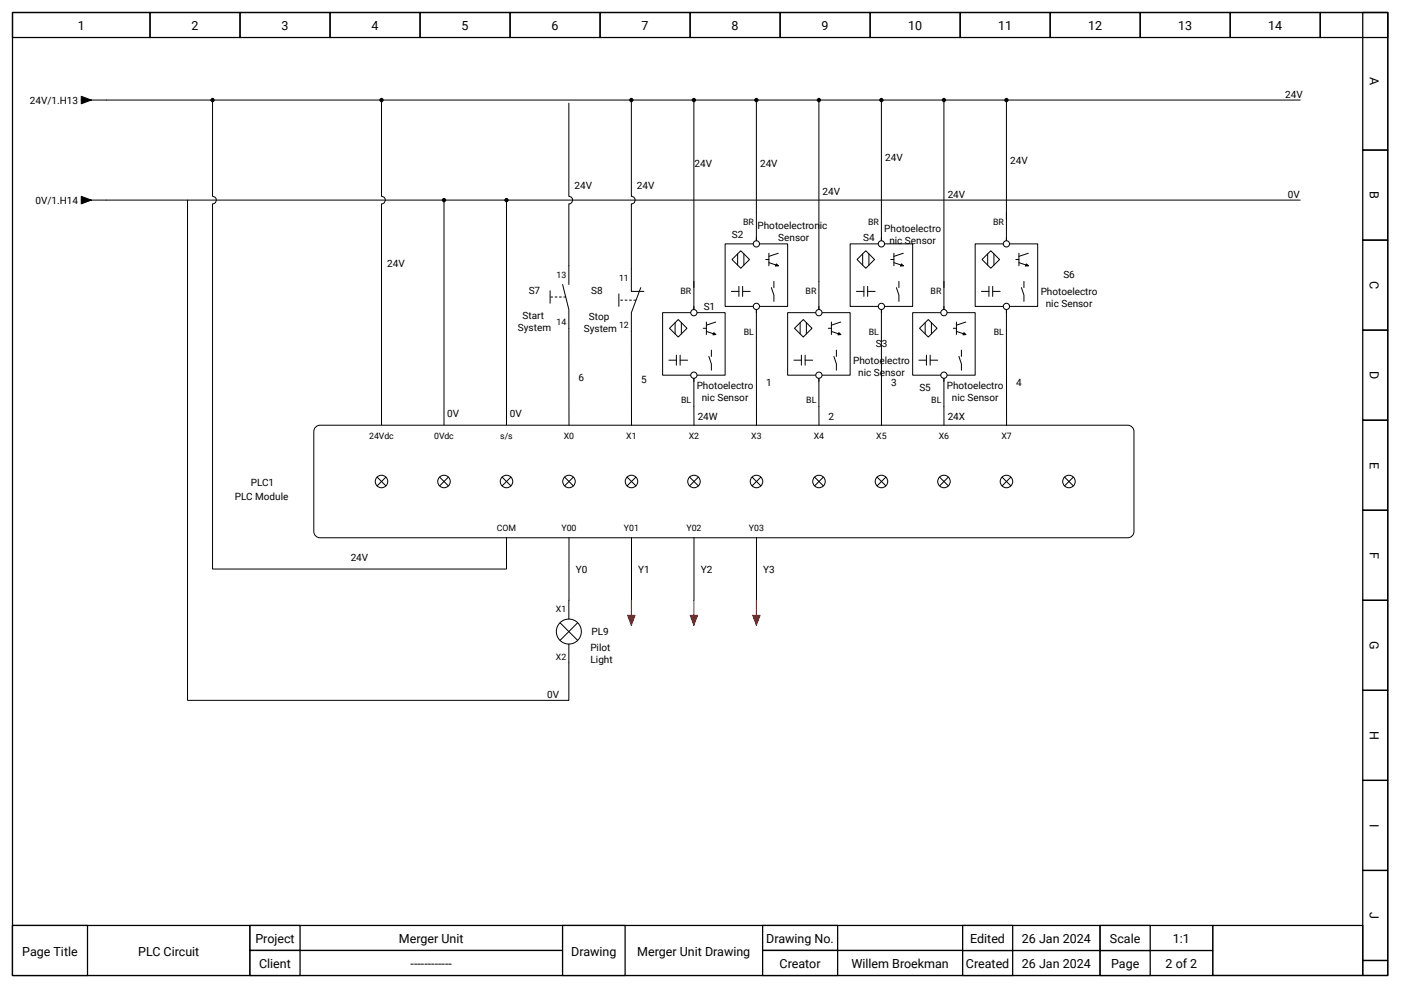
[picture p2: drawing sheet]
<svg xmlns="http://www.w3.org/2000/svg" width="297mm" height="210mm" viewBox="0 0 297 210" stroke-linecap="round" stroke-linejoin="round" font-family="sans-serif">
<path d="M256.6 195.8h31.8v10.6h-31.8z" fill-rule="evenodd" fill="#fff" stroke="#000" stroke-width=".26"/>
<g fill="none" stroke="#000" stroke-width=".26">
<path d="M2.6 2.6h291.1v203.8h-291.1zM2.6 2.6h29.1v5.3h-29.1zM31.7 2.6h19.1v5.3h-19.1zM50.8 2.6h19v5.3h-19zM69.8 2.6h19.1v5.3h-19.1zM88.9 2.6h19v5.3h-19zM107.9 2.6h19.1v5.3h-19.1zM127 2.6h19v5.3h-19zM146 2.6h19.1v5.3h-19.1zM165.1 2.6h19v5.3h-19zM184.1 2.6h19.1v5.3h-19.1zM203.2 2.6h19v5.3h-19z"/>
<path d="M222.2 2.6h19.1v5.3h-19.1zM241.3 2.6h19v5.3h-19zM260.3 2.6h19.1v5.3h-19.1zM279.4 2.6h14.3v5.3h-14.3zM288.4 2.6h5.3v29.1h-5.3zM288.4 31.7h5.3v19.1h-5.3zM288.4 50.8h5.3v19h-5.3zM288.4 69.8h5.3v19.1h-5.3zM288.4 88.9h5.3v19h-5.3zM288.4 107.9h5.3v19.1h-5.3zM288.4 127h5.3v19h-5.3zM288.4 146h5.3v19.1h-5.3z"/>
<path d="M288.4 165.1h5.3v19h-5.3zM288.4 184.1h5.3v19.1h-5.3zM288.4 203.2h5.3v3.2h-5.3z"/>
</g>
<g fill="#fff" stroke="#000" stroke-width=".26">
<path d="M2.6 195.8h50.3v10.6h-50.3z" fill-rule="evenodd"/>
<path d="M2.6 195.8h15.9v10.6h-15.9z" fill-rule="evenodd"/>
<path d="M52.9 195.8h66.2v5.3h-66.2z" fill-rule="evenodd"/>
<path d="M52.9 195.8h10.6v5.3h-10.6z" fill-rule="evenodd"/>
<path d="M52.9 201.1h66.2v5.3h-66.2z" fill-rule="evenodd"/>
<path d="M52.9 201.1h10.6v5.3h-10.6z" fill-rule="evenodd"/>
<path d="M119.1 195.8h42.3v10.6h-42.3z" fill-rule="evenodd"/>
<path d="M119.1 195.8h13.2v10.6h-13.2z" fill-rule="evenodd"/>
<path d="M161.4 195.8h42.3v5.3h-42.3z" fill-rule="evenodd"/>
<path d="M161.4 195.8h15.9v5.3h-15.9z" fill-rule="evenodd"/>
<path d="M161.4 201.1h42.3v5.3h-42.3z" fill-rule="evenodd"/>
<path d="M161.4 201.1h15.9v5.3h-15.9z" fill-rule="evenodd"/>
<path d="M203.7 201.1h29.1v5.3h-29.1z" fill-rule="evenodd"/>
<path d="M203.7 201.1h10.6v5.3h-10.6z" fill-rule="evenodd"/>
<path d="M203.7 195.8h29.1v5.3h-29.1z" fill-rule="evenodd"/>
<path d="M203.7 195.8h10.6v5.3h-10.6z" fill-rule="evenodd"/>
<path d="M232.8 201.1h23.8v5.3h-23.8z" fill-rule="evenodd"/>
<path d="M232.8 201.1h10.6v5.3h-10.6z" fill-rule="evenodd"/>
<path d="M232.8 195.8h23.8v5.3h-23.8z" fill-rule="evenodd"/>
<path d="M232.8 195.8h10.6v5.3h-10.6z" fill-rule="evenodd"/>
</g>
<g fill="#000" stroke="#000" stroke-width=".21">
<path d="M17.2 20.4l2.1 .8-2.1 .8v-.8h5.3h-5.3z" fill-rule="evenodd"/>
<path d="M17.2 41.5l2.1 .8-2.1 .8v-.8h5.3h-5.3z" fill-rule="evenodd"/>
</g>
<path d="M22.5 21.2h252.7M80.7 21.2v20.3l.4 .1a.8 .8 0 0 1 .4 .9 .8 .8 0 0 1-.8 .6v46.9M22.5 42.3h252.7M94 42.3v47.7M107.2 42.3v47.7" fill="none" stroke="#000" stroke-width=".21"/>
<g fill="#000">
<circle cx="80.7" cy="21.2" r=".46"/>
<circle cx="94" cy="42.3" r=".46"/>
<circle cx="107.2" cy="42.3" r=".46"/>
</g>
<g fill="#fff" stroke="#000" stroke-width=".21">
<path d="M66.7 90.5l.6-.5h.4h171a1.32 1.32 0 0 1 1.3 1.3v21.1a1.32 1.32 0 0 1-1.3 1.4h-171a1.32 1.32 0 0 1-1.3-1.4v-21.1z" fill-rule="evenodd"/>
<circle cx="80.7" cy="101.9" r="1.32"/>
</g>
<path d="M79.8 100.9l1.9 1.9M81.7 100.9l-1.9 1.9" fill="none" stroke="#000" stroke-width=".21"/>
<circle cx="94" cy="101.9" r="1.32" fill="#fff" stroke="#000" stroke-width=".21"/>
<path d="M93 100.9l1.9 1.9M94.9 100.9l-1.9 1.9" fill="none" stroke="#000" stroke-width=".21"/>
<circle cx="107.2" cy="101.9" r="1.32" fill="#fff" stroke="#000" stroke-width=".21"/>
<path d="M106.3 100.9l1.8 1.9M108.1 100.9l-1.8 1.9" fill="none" stroke="#000" stroke-width=".21"/>
<circle cx="120.4" cy="101.9" r="1.32" fill="#fff" stroke="#000" stroke-width=".21"/>
<path d="M119.5 100.9l1.8 1.9M121.3 100.9l-1.8 1.9" fill="none" stroke="#000" stroke-width=".21"/>
<circle cx="133.6" cy="101.9" r="1.32" fill="#fff" stroke="#000" stroke-width=".21"/>
<path d="M132.7 100.9l1.9 1.9M134.6 100.9l-1.9 1.9" fill="none" stroke="#000" stroke-width=".21"/>
<circle cx="146.9" cy="101.9" r="1.32" fill="#fff" stroke="#000" stroke-width=".21"/>
<path d="M145.9 100.9l1.9 1.9M147.8 100.9l-1.9 1.9" fill="none" stroke="#000" stroke-width=".21"/>
<circle cx="160.1" cy="101.9" r="1.32" fill="#fff" stroke="#000" stroke-width=".21"/>
<path d="M159.2 100.9l1.8 1.9M161 100.9l-1.8 1.9" fill="none" stroke="#000" stroke-width=".21"/>
<circle cx="173.3" cy="101.9" r="1.32" fill="#fff" stroke="#000" stroke-width=".21"/>
<path d="M172.4 100.9l1.8 1.9M174.2 100.9l-1.8 1.9" fill="none" stroke="#000" stroke-width=".21"/>
<circle cx="186.5" cy="101.9" r="1.32" fill="#fff" stroke="#000" stroke-width=".21"/>
<path d="M185.6 100.9l1.9 1.9M187.5 100.9l-1.9 1.9" fill="none" stroke="#000" stroke-width=".21"/>
<circle cx="199.8" cy="101.9" r="1.32" fill="#fff" stroke="#000" stroke-width=".21"/>
<path d="M198.8 100.9l1.9 1.9M200.7 100.9l-1.9 1.9" fill="none" stroke="#000" stroke-width=".21"/>
<circle cx="213" cy="101.9" r="1.32" fill="#fff" stroke="#000" stroke-width=".21"/>
<path d="M212.1 100.9l1.8 1.9M213.9 100.9l-1.8 1.9" fill="none" stroke="#000" stroke-width=".21"/>
<circle cx="226.2" cy="101.9" r="1.32" fill="#fff" stroke="#000" stroke-width=".21"/>
<path d="M45 21.2v20.3l.4 .1a.8 .8 0 0 1 .3 .9 .8 .8 0 0 1-.7 .6v77.3h62.2v-6.6M225.3 100.9l1.8 1.9M227.1 100.9l-1.8 1.9" fill="none" stroke="#000" stroke-width=".21"/>
<circle cx="45" cy="21.2" r=".46" fill="#000"/>
<path d="M140.2 66.1h13.3v13.3h-13.3z" fill-rule="evenodd" fill="#fff" stroke="#000" stroke-width=".21"/>
<path d="M146.8 64.8v1.3" fill="none" stroke="#000" stroke-width=".21"/>
<circle cx="146.8" cy="66.1" r=".66" fill="#fff" stroke="#000" stroke-width=".21"/>
<path d="M146.8 79.4v1.3" fill="none" stroke="#000" stroke-width=".21"/>
<circle cx="146.8" cy="79.4" r=".66" fill="#fff" stroke="#000" stroke-width=".21"/>
<g fill="none" stroke="#000" stroke-width=".21">
<path d="M146.8 59.5v6M141.6 76.2h1.5M142.9 68.3v2.3M143.1 75.1v2.2M143.5 67.6l1.9 1.9-1.9 1.8-1.8-1.8zM143.9 76.2h1.6M143.9 75.1v2.2M144.2 68.3v2.3M148.8 69.5h.7M149.5 68.1v2.7M149.5 70.1l2 .7M150 75.4l.5 1.6v1.3"/>
<path d="M150.5 74.1v1.3M151.5 68.1l-2 .7M146.8 80v6"/>
</g>
<path d="M151.1 70.4l.4 .4h-.6z" fill="#000" stroke="#000" stroke-width=".21"/>
<path d="M153.5 51.6h13.2v13.2h-13.2z" fill-rule="evenodd" fill="#fff" stroke="#000" stroke-width=".21"/>
<path d="M160.1 50.3v1.3" fill="none" stroke="#000" stroke-width=".21"/>
<circle cx="160.1" cy="51.6" r=".66" fill="#fff" stroke="#000" stroke-width=".21"/>
<path d="M160.1 64.8v1.3" fill="none" stroke="#000" stroke-width=".21"/>
<circle cx="160.1" cy="64.8" r=".66" fill="#fff" stroke="#000" stroke-width=".21"/>
<g fill="none" stroke="#000" stroke-width=".21">
<path d="M156.1 53.7v2.4M156.8 53l1.8 1.9-1.8 1.9-1.9-1.9zM157.4 53.7v2.4M160.1 45v5.9M162.1 54.9h.6M162.7 53.6v2.6M162.7 55.6l2 .6M163.8 59.5v1.4M164.7 53.6l-2 .6M154.8 61.6h1.6M156.4 60.6v2.1M157.2 61.6h1.5"/>
<path d="M157.2 60.6v2.1M160.1 65.5v5.9M163.2 60.9l.6 1.5v1.4"/>
</g>
<path d="M164.3 55.8l.4 .4-.6 .1z" fill="#000" stroke="#000" stroke-width=".21"/>
<path d="M166.7 66.1h13.2v13.3h-13.2z" fill-rule="evenodd" fill="#fff" stroke="#000" stroke-width=".21"/>
<path d="M173.3 64.8v1.3" fill="none" stroke="#000" stroke-width=".21"/>
<circle cx="173.3" cy="66.1" r=".66" fill="#fff" stroke="#000" stroke-width=".21"/>
<path d="M173.3 79.4v1.3" fill="none" stroke="#000" stroke-width=".21"/>
<circle cx="173.3" cy="79.4" r=".66" fill="#fff" stroke="#000" stroke-width=".21"/>
<g fill="none" stroke="#000" stroke-width=".21">
<path d="M173.3 59.5v6M168 76.2h1.6M169.3 68.3v2.3M169.6 75.1v2.2M170 67.6l1.8 1.9-1.8 1.8-1.9-1.8zM170.4 76.2h1.6M170.4 75.1v2.2M170.7 68.3v2.3M175.3 69.5h.6M175.9 68.1v2.7M175.9 70.1l2 .7M176.5 75.4l.5 1.6v1.3"/>
<path d="M177 74.1v1.3M177.9 68.1l-2 .7M173.3 80v6"/>
</g>
<path d="M177.5 70.4l.4 .4h-.6z" fill="#000" stroke="#000" stroke-width=".21"/>
<path d="M179.9 51.6h13.2v13.2h-13.2z" fill-rule="evenodd" fill="#fff" stroke="#000" stroke-width=".21"/>
<path d="M186.5 50.3v1.3" fill="none" stroke="#000" stroke-width=".21"/>
<circle cx="186.5" cy="51.6" r=".66" fill="#fff" stroke="#000" stroke-width=".21"/>
<path d="M186.5 64.8v1.3" fill="none" stroke="#000" stroke-width=".21"/>
<circle cx="186.5" cy="64.8" r=".66" fill="#fff" stroke="#000" stroke-width=".21"/>
<g fill="none" stroke="#000" stroke-width=".21">
<path d="M182.6 53.7v2.4M183.2 53l1.9 1.9-1.9 1.9-1.8-1.9zM183.9 53.7v2.4M186.5 45v5.9M188.5 54.9h.7M189.2 53.6v2.6M189.2 55.6l2 .6M190.2 59.5v1.4M191.2 53.6l-2 .6M181.2 61.6h1.6M182.8 60.6v2.1M183.6 61.6h1.6"/>
<path d="M183.6 60.6v2.1M186.5 65.5v5.9M189.7 60.9l.5 1.5v1.4"/>
</g>
<path d="M190.8 55.8l.4 .4-.6 .1z" fill="#000" stroke="#000" stroke-width=".21"/>
<path d="M193.1 66.1h13.3v13.3h-13.3z" fill-rule="evenodd" fill="#fff" stroke="#000" stroke-width=".21"/>
<path d="M199.8 64.8v1.3" fill="none" stroke="#000" stroke-width=".21"/>
<circle cx="199.8" cy="66.1" r=".66" fill="#fff" stroke="#000" stroke-width=".21"/>
<path d="M199.8 79.4v1.3" fill="none" stroke="#000" stroke-width=".21"/>
<circle cx="199.8" cy="79.4" r=".66" fill="#fff" stroke="#000" stroke-width=".21"/>
<g fill="none" stroke="#000" stroke-width=".21">
<path d="M199.8 59.5v6M194.5 76.2h1.6M195.8 68.3v2.3M196.1 75.1v2.2M196.5 67.6l1.8 1.9-1.8 1.8-1.9-1.8zM196.8 76.2h1.6M196.8 75.1v2.2M197.1 68.3v2.3M201.7 69.5h.7M202.4 68.1v2.7M202.4 70.1l2 .7M202.9 75.4l.6 1.6v1.3"/>
<path d="M203.5 74.1v1.3M204.4 68.1l-2 .7M199.8 80v6"/>
</g>
<path d="M204 70.4l.4 .4h-.6z" fill="#000" stroke="#000" stroke-width=".21"/>
<path d="M206.4 51.6h13.2v13.2h-13.2z" fill-rule="evenodd" fill="#fff" stroke="#000" stroke-width=".21"/>
<path d="M213 50.3v1.3" fill="none" stroke="#000" stroke-width=".21"/>
<circle cx="213" cy="51.6" r=".66" fill="#fff" stroke="#000" stroke-width=".21"/>
<path d="M213 64.8v1.3" fill="none" stroke="#000" stroke-width=".21"/>
<circle cx="213" cy="64.8" r=".66" fill="#fff" stroke="#000" stroke-width=".21"/>
<g fill="none" stroke="#000" stroke-width=".21">
<path d="M146.8 21.2v39.7M160.1 21.2v23.8M173.3 21.2v38.3M186.5 21.2v23.8M199.8 21.2v39.7M213 21.2v29.7M209 53.7v2.4M209.7 53l1.8 1.9-1.8 1.9-1.9-1.9zM210.3 53.7v2.4M215 54.9h.6M215.6 53.6v2.6M215.6 55.6l2 .6"/>
<path d="M216.7 59.5v1.4M217.6 53.6l-2 .6M160.1 71.4v18.6M186.5 71.4v18.6M207.7 61.6h1.6M209.3 60.6v2.1M210.1 61.6h1.6M210.1 60.6v2.1M213 65.5v24.5M216.2 60.9l.5 1.5v1.4M146.8 86l.1 4M173.3 86v4"/>
<path d="M199.8 86v4M120.4 113.8v13.2M133.6 113.8v13.2M146.9 113.8v13.2M160.1 113.8v13.2"/>
</g>
<path d="M217.2 55.8l.4 .4-.6 .1z" fill="#000" stroke="#000" stroke-width=".21"/>
<g fill="#000">
<circle cx="146.8" cy="21.2" r=".46"/>
<circle cx="160.1" cy="21.2" r=".46"/>
<circle cx="173.3" cy="21.2" r=".46"/>
<circle cx="186.5" cy="21.2" r=".46"/>
<circle cx="199.8" cy="21.2" r=".46"/>
<circle cx="213" cy="21.2" r=".46"/>
</g>
<g fill="#f00" stroke="#f00" stroke-width=".21">
<path d="M133.6 127v5.3l-.8-2.1h1.6l-.8 2.1z" fill-rule="evenodd"/>
<path d="M146.8 127v5.3l-.8-2.1h1.6l-.8 2.1z" fill-rule="evenodd"/>
<path d="M160.1 127v5.3l-.8-2.1h1.6l-.8 2.1z" fill-rule="evenodd"/>
</g>
<circle cx="120.4" cy="133.6" r="2.65" fill="#fff" stroke="#000" stroke-width=".21"/>
<path d="M120.4 21.8v19.7l.4 .1a.8 .8 0 0 1 .4 .9 .8 .8 0 0 1-.8 .6v17.1M133.6 21.2v20.3l.4 .1a.8 .8 0 0 1 .4 .9 .8 .8 0 0 1-.8 .6v18.5h2.7M39.7 42.3v105.9h80.7v-11.9M116.4 61.5v2.7M119.1 60.2l1.3 5.3v24.5M131 62.2v2.6M135.6 60.9l-2 5.2v23.9M118.5 131.8l3.7 3.7M120.4 127v4M122.2 131.8l-3.7 3.7" fill="none" stroke="#000" stroke-width=".21"/>
<path d="M119.7 62.8h-3.3M134.5 63.5h-3.5" fill="none" stroke="#000" stroke-width=".21" stroke-dasharray=".4 .5"/>
<circle cx="133.6" cy="21.2" r=".46" fill="#000"/>
<g font-size="2.6">
<text x="16.5" y="6.4">1</text>
<text x="40.5" y="6.4">2</text>
<text x="59.6" y="6.4">3</text>
<text x="78.6" y="6.4">4</text>
<text x="97.7" y="6.4">5</text>
<text x="116.7" y="6.4">6</text>
<text x="135.8" y="6.4">7</text>
<text x="154.8" y="6.4">8</text>
<text x="173.9" y="6.4">9</text>
<text x="192.2" y="6.4">10</text>
<text x="211.2" y="6.4">11</text>
<text x="230.3" y="6.4">12</text>
<text x="249.3" y="6.4">13</text>
<text x="268.4" y="6.4">14</text>
<text x="289.9" y="16.3" transform="rotate(90 289.9 16.3)">A</text>
<text x="289.9" y="40.5" transform="rotate(90 289.9 40.5)">B</text>
<text x="289.9" y="59.5" transform="rotate(90 289.9 59.5)">C</text>
<text x="289.9" y="78.5" transform="rotate(90 289.9 78.5)">D</text>
<text x="289.9" y="97.7" transform="rotate(90 289.9 97.7)">E</text>
<text x="289.9" y="116.7" transform="rotate(90 289.9 116.7)">F</text>
<text x="289.9" y="135.6" transform="rotate(90 289.9 135.6)">G</text>
<text x="289.9" y="154.6" transform="rotate(90 289.9 154.6)">H</text>
<text x="289.9" y="174.3" transform="rotate(90 289.9 174.3)">I</text>
<text x="289.9" y="192.9" transform="rotate(90 289.9 192.9)">J</text>
<text x="4.7" y="202.2">Page Title</text>
<text x="29.2" y="202.2">PLC Circuit</text>
<text x="54" y="199.6">Project</text>
<text x="84.4" y="199.6">Merger Unit</text>
<text x="120.9" y="202.2">Drawing</text>
<text x="134.9" y="202.2">Merger Unit Drawing</text>
<text x="162.2" y="199.6">Drawing No.</text>
<text x="205.3" y="199.6">Edited</text>
<text x="216.3" y="199.6">26 Jan 2024</text>
<text x="234.9" y="199.6">Scale</text>
<text x="248.2" y="199.6">1:1</text>
<text x="54.8" y="204.9">Client</text>
<text x="86.9" y="204.9">------------</text>
<text x="165" y="204.9">Creator</text>
<text x="180.2" y="204.9">Willem Broekman</text>
<text x="204.4" y="204.9">Created</text>
<text x="216.3" y="204.9">26 Jan 2024</text>
<text x="235.1" y="204.9">Page</text>
<text x="246.7" y="204.9">2 of 2</text>
</g>
<g font-size="2.1">
<text x="6.3" y="22.1">24V/1.H13</text>
<text x="272" y="20.8">24V</text>
<text x="147" y="35.3">24V</text>
<text x="160.9" y="35.3">24V</text>
<text x="187.3" y="34">24V</text>
<text x="213.8" y="34.7">24V</text>
<text x="121.6" y="39.9">24V</text>
<text x="134.8" y="39.9">24V</text>
<text x="174.1" y="41.3">24V</text>
<text x="200.6" y="41.9">24V</text>
<text x="272.6" y="41.9">0V</text>
<text x="7.5" y="43.3">0V/1.H14</text>
<text x="154.9" y="50.3">S2</text>
<text x="160.3" y="48.4">Photoelectronic</text>
<text x="164.7" y="50.9">Sensor</text>
<text x="182.7" y="50.9">S4</text>
<text x="187.1" y="49.2">Photoelectro</text>
<text x="188.2" y="51.7">nic Sensor</text>
<text x="81.9" y="56.5">24V</text>
<text x="225" y="58.9">S6</text>
<text x="111.9" y="62.2">S7</text>
<text x="125.1" y="62.2">S8</text>
<text x="148.9" y="65.5">S1</text>
<text x="220.2" y="62.4">Photoelectro</text>
<text x="221.3" y="64.9">nic Sensor</text>
<text x="109.6" y="70.1">System</text>
<text x="110.6" y="67.6">Start</text>
<text x="123.6" y="70.2">System</text>
<text x="124.6" y="67.7">Stop</text>
<text x="180.6" y="77">Photoelectro</text>
<text x="185.4" y="73.4">S3</text>
<text x="122.5" y="80.6">6</text>
<text x="135.7" y="81">5</text>
<text x="147.4" y="82.2">Photoelectro</text>
<text x="162.1" y="81.6">1</text>
<text x="181.6" y="79.5">nic Sensor</text>
<text x="188.6" y="81.6">3</text>
<text x="194.6" y="82.7">S5</text>
<text x="200.4" y="82.2">Photoelectro</text>
<text x="215.1" y="81.6">4</text>
<text x="94.6" y="88.2">0V</text>
<text x="107.9" y="88.2">0V</text>
<text x="147.6" y="88.9">24W</text>
<text x="148.5" y="84.8">nic Sensor</text>
<text x="175.4" y="88.9">2</text>
<text x="200.6" y="88.9">24X</text>
<text x="201.4" y="84.8">nic Sensor</text>
<text x="49.7" y="105.8">PLC Module</text>
<text x="53.1" y="102.8">PLC1</text>
<text x="74.2" y="118.7">24V</text>
<text x="121.8" y="121.3">Y0</text>
<text x="135.1" y="121.3">Y1</text>
<text x="148.3" y="121.3">Y2</text>
<text x="161.5" y="121.3">Y3</text>
<text x="124.9" y="137.8">Pilot</text>
<text x="125.2" y="134.3">PL9</text>
<text x="125" y="140.3">Light</text>
<text x="115.8" y="147.8">0V</text>
</g>
<g font-size="1.9">
<text x="157.3" y="47.6">BR</text>
<text x="183.7" y="47.6">BR</text>
<text x="210.2" y="47.6">BR</text>
<text x="117.8" y="58.8">13</text>
<text x="131" y="59.5">11</text>
<text x="144" y="62.1">BR</text>
<text x="170.5" y="62.1">BR</text>
<text x="196.9" y="62.1">BR</text>
<text x="117.8" y="68.8">14</text>
<text x="131" y="69.5">12</text>
<text x="157.4" y="70.8">BL</text>
<text x="183.9" y="70.8">BL</text>
<text x="210.3" y="70.8">BL</text>
<text x="144.2" y="85.3">BL</text>
<text x="170.6" y="85.3">BL</text>
<text x="197.1" y="85.3">BL</text>
<text x="78.1" y="93">24Vdc</text>
<text x="91.9" y="93">0Vdc</text>
<text x="105.9" y="93">s/s</text>
<text x="119.3" y="93">X0</text>
<text x="132.5" y="93">X1</text>
<text x="145.8" y="93">X2</text>
<text x="159" y="93">X3</text>
<text x="172.2" y="93">X4</text>
<text x="185.4" y="93">X5</text>
<text x="198.7" y="93">X6</text>
<text x="211.9" y="93">X7</text>
<text x="105.1" y="112.4">COM</text>
<text x="118.8" y="112.4">Y00</text>
<text x="132" y="112.4">Y01</text>
<text x="145.3" y="112.4">Y02</text>
<text x="158.5" y="112.4">Y03</text>
<text x="117.7" y="129.6">X1</text>
<text x="117.7" y="139.6">X2</text>
</g>
</svg>
